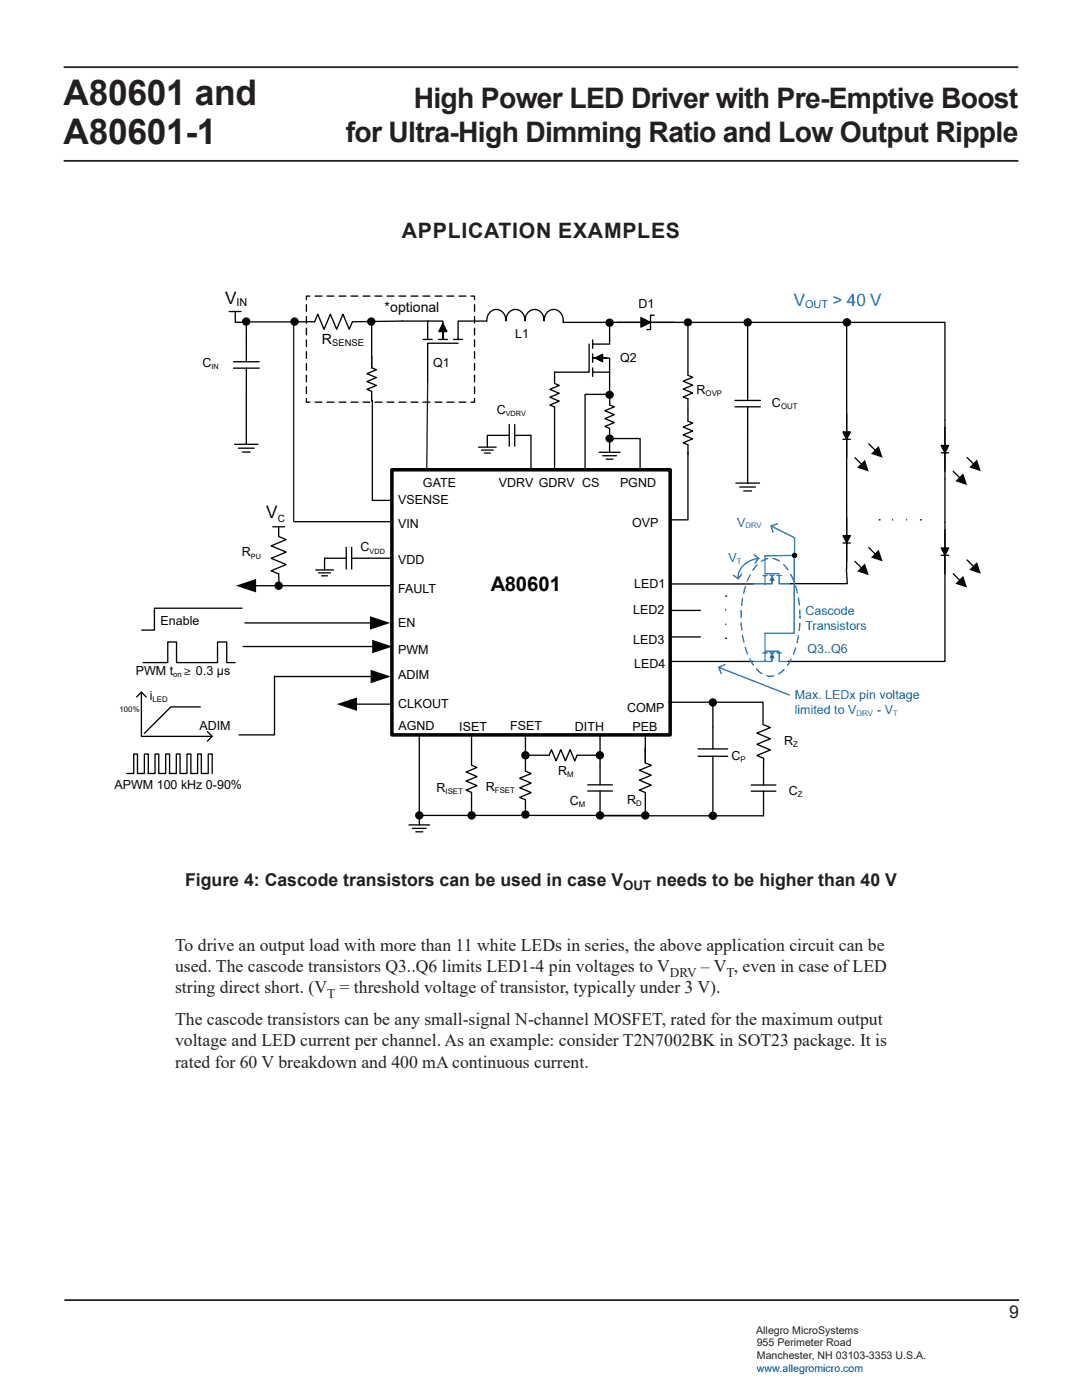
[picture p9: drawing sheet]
<svg xmlns="http://www.w3.org/2000/svg" width="216mm" height="279mm" viewBox="0 0 216 279" stroke-linecap="round" stroke-linejoin="round" font-family="sans-serif">
<path d="M12.7 13.4h190.5M12.7 32.1h190.5M12.9 259.5h190.5" fill="none" stroke="#231f20" stroke-width=".35"/>
<g fill="none" stroke="#040503" stroke-width=".26">
<path d="M80.3 64.1h5v3.6M84.4 67.7h1.8M85.3 64.1h3.1v3.6v-3M87.5 67.7h1.8M90.5 67.7h1.8M91.4 68.5h-6.1v7.7M97.1 64.1h-5.7v3.6M146.7 79.9h5M149.2 76.1v3.8M137.3 90.3v13.4M146.7 81.2h5M146.8 96.4h4.7"/>
<path d="M147.6 97.2h3.2M148.4 98h1.6M149.2 81.2v15.2M55.6 107.1l1.5 .6-3 1.2 3 1.3-3 1.2 3 1.3-3 1.2 1.5 .6"/>
</g>
<path d="M88.4 64.6l.8 1.6h-1.6z" fill="#040503"/>
<path d="M88.4 64.6l.8 1.6h-1.6zM54.8 135h19.5" fill="none" stroke="#040503" stroke-width=".26"/>
<path d="M74 133.7l4 1.3-4 1.4z" fill="#040503"/>
<path d="M168.2 87.7h1.5M168.9 81.1v11.7M170.6 91.3l1.4 1.4M173.4 88.6l1.4 1.4M133.9 116.5h16.4M133.9 132h16.4" fill="none" stroke="#040503" stroke-width=".26"/>
<g fill="#040503">
<path d="M171 93.3l1.6-1.5 .8 2.3z"/>
<path d="M173.8 90.6l1.5-1.6 .8 2.3z"/>
<path d="M168.2 86.2h1.5l-.8 1.5z" fill-rule="evenodd"/>
</g>
<path d="M168.2 86.2h1.5l-.8 1.5zM187.8 90.4h1.5M188.6 83.8v11.7M190.2 94l1.4 1.4M193 91.3l1.4 1.4" fill="none" stroke="#040503" stroke-width=".26"/>
<g fill="#040503">
<path d="M190.6 96l1.6-1.5 .8 2.3z"/>
<path d="M187.8 88.9h1.5l-.7 1.5z" fill-rule="evenodd"/>
</g>
<path d="M193.4 93.3l1.5-1.6 .8 2.3z" fill="#040503"/>
<path d="M187.8 88.9h1.5l-.7 1.5zM168.2 108.4h1.5M168.9 101.7v11.8M170.6 112l1.4 1.4M173.4 109.3l1.4 1.4" fill="none" stroke="#040503" stroke-width=".26"/>
<g fill="#040503">
<path d="M171 114l1.6-1.5 .8 2.3z"/>
<path d="M173.8 111.3l1.5-1.6 .8 2.3z"/>
<path d="M168.2 106.9h1.5l-.8 1.5z" fill-rule="evenodd"/>
</g>
<path d="M168.2 106.9h1.5l-.8 1.5zM187.8 110.8h1.5M188.6 104.2v11.8M190.2 114.5l1.4 1.4M193 111.8l1.4 1.4" fill="none" stroke="#040503" stroke-width=".26"/>
<g fill="#040503">
<path d="M190.6 116.5l1.6-1.6 .8 2.4z"/>
<path d="M187.8 109.4h1.5l-.7 1.4z" fill-rule="evenodd"/>
</g>
<path d="M193.4 113.7l1.5-1.5 .8 2.3z" fill="#040503"/>
<path d="M50.8 116.9h27.2M187.8 109.4h1.5l-.7 1.4z" fill="none" stroke="#040503" stroke-width=".26"/>
<path d="M168.9 92.8v8.9M188.6 95.5v8.7" fill="none" stroke="#040503" stroke-width=".26" stroke-dasharray="11559.5 11559.5"/>
<path d="M47.1 116.9l4-1.4v2.7z" fill="#040503"/>
<path d="M45.7 62.2h2.4M46.6 72.2h5.1M46.6 73.5h5.1M49.2 68.4v3.8M49.2 73.5l-.1 15.2M121.2 64.3h15.3M46.8 88.7h4.7M47.6 89.4h3.1M48.4 90.2h1.5M54.4 105.1h2.4M55.6 105.1v2M55.6 114.5l.1 2.4" fill="none" stroke="#040503" stroke-width=".26"/>
<path d="M127.9 63.4l1.9 .9-1.9 1z" fill-rule="evenodd" fill="#040503"/>
<path d="M127.9 63.4l1.9 .9-1.9 1zM130.5 62.9h-.7v2.9h-.7" fill="none" stroke="#040503" stroke-width=".26"/>
<circle cx="55.6" cy="116.9" r=".71" fill="#040503"/>
<g fill="none" stroke="#040503" stroke-width=".26">
<path d="M136.5 64.3h52.1v19.5M149.2 64.9v11.2M168.9 64.3v16.8M58.7 104.1h19.5"/>
<circle cx="55.6" cy="116.9" r=".71"/>
</g>
<circle cx="137.3" cy="64.3" r=".69" fill="#040503"/>
<circle cx="137.3" cy="64.3" r=".69" fill="none" stroke="#040503" stroke-width=".26"/>
<circle cx="149.2" cy="64.3" r=".71" fill="#040503"/>
<circle cx="149.2" cy="64.3" r=".71" fill="none" stroke="#040503" stroke-width=".26"/>
<circle cx="121.6" cy="64.4" r=".71" fill="#040503"/>
<circle cx="121.6" cy="64.4" r=".71" fill="none" stroke="#040503" stroke-width=".26"/>
<circle cx="49.1" cy="64.2" r=".71" fill="#040503"/>
<g fill="none" stroke="#040503" stroke-width=".26">
<path d="M58.4 64.2h-9.2v4.2"/>
<circle cx="49.1" cy="64.2" r=".71"/>
</g>
<circle cx="169" cy="64.3" r=".71" fill="#040503"/>
<circle cx="169" cy="64.3" r=".71" fill="none" stroke="#040503" stroke-width=".26"/>
<circle cx="58.8" cy="64.2" r=".71" fill="#040503"/>
<g fill="none" stroke="#040503" stroke-width=".26">
<path d="M62.8 64.2l.6-1.5 1.3 3 1.2-3 1.3 3 1.2-3 1.3 3 .6-1.5M74.3 79.9v20h3.9"/>
<circle cx="58.8" cy="64.2" r=".71"/>
</g>
<circle cx="74.1" cy="64.2" r=".71" fill="#040503"/>
<g fill="none" stroke="#040503" stroke-width=".26">
<path d="M61.8 59.1h-.7v.7M94 59.1h.7v.7M46.9 62.3v2h1.5M59.5 64.2h3.3M61.1 79.6v.7h.7M74.2 64.9v8.5M80.3 64.1l-10 .1M94.7 79.6v.7h-.7M97.1 64a1.94 1.94 0 0 1 1.9-2.2 1.94 1.94 0 0 1 1.9 2.2 1.94 1.94 0 0 1 2-2.2 1.94 1.94 0 0 1 1.9 2.2 1.94 1.94 0 0 1 1.9-2.2 1.94 1.94 0 0 1 1.9 2.2 1.94 1.94 0 0 1 1.9-2.2 1.94 1.94 0 0 1 1.9 2.2M117.6 68.7v5.6h-6.9M118.3 74.3h3.3v4.6M118.3 67.8v1.7"/>
<path d="M118.3 70.6v1.7M118.3 73.4v1.7M118.3 71.5h2.8M118.3 71.5h3.3v2.8M121.6 64v4.7h-3.3"/>
<circle cx="74.1" cy="64.2" r=".71"/>
</g>
<path d="M93 59.1h-30.6M62.9 80.3h30.6" fill="none" stroke="#040503" stroke-width=".26" stroke-dasharray="1.4 1"/>
<path d="M61.1 60.8v18.3M94.7 78.5v-18.2" fill="none" stroke="#040503" stroke-width=".26" stroke-dasharray="1.3 1"/>
<path d="M118.7 71.5l1.5-.8v1.5z" fill="#040503"/>
<path d="M74.2 71.1v2.3l.9 .4-1.9 .8 1.9 .8-1.9 .7 1.9 .8-1.9 .8 1 .4v1.9M110.7 74.3v2.2l.9 .4-1.9 .8 1.9 .8-1.9 .8 1.9 .8-1.9 .7 1 .4v2.1M118.7 71.5l1.5-.8v1.5zM121.7 78.6v2.2M121.8 78.7h-5.1v14.7M110.7 83.4v10.4M119.6 90.3h4.1M120.3 91h2.7M121 91.6h1.3M121.6 85.6v4.7" fill="none" stroke="#040503" stroke-width=".26"/>
<path d="M85.3 76.2l-.1 17.6" fill="none" stroke="#123217" stroke-width=".26"/>
<circle cx="121.7" cy="78.8" r=".69" fill="#040503"/>
<g fill="none" stroke="#040503" stroke-width=".26">
<path d="M112.4 64.3h8.8M95.5 89.2h3.5M96.1 89.8h2.3M96.7 90.4h1.1M97.2 86.9v2.3M97.3 86.9h4.3M101.6 84.7v4.3M102.7 84.7v4.3M102.7 86.9h3.2v6.5M121.8 87.5h5.9v5.9M63 113.7h3.5M63.6 114.3h2.3"/>
<path d="M64.2 114.9h1.2M69.1 111.4h-4.3v2.3M69.1 109.2v4.4M70.2 109.2v4.4M70.2 111.4h8"/>
<circle cx="121.7" cy="78.8" r=".69"/>
</g>
<path d="M58.6 64.9v39.1" fill="none" stroke="#123217" stroke-width=".26"/>
<circle cx="121.7" cy="87.5" r=".69" fill="#040503"/>
<g fill="none" stroke="#040503" stroke-width=".26">
<path d="M144.8 119h.1M175.4 103.7h.1M183.7 103.7h.1M48.5 129h26.1M54.8 134.9v11.8h-7.1M133.9 121.8h5.8M133.9 127.1h5.8M144.8 127.4h.1"/>
<circle cx="121.7" cy="87.5" r=".69"/>
</g>
<path d="M144.8 124.6v-4.2" fill="none" stroke="#040503" stroke-width=".26" stroke-dasharray="0 2.8"/>
<path d="M180.9 103.7h-4.1" fill="none" stroke="#040503" stroke-width=".26" stroke-dasharray="0 2.7"/>
<path d="M78.2 93.8h55.5v52.9h-55.5z" fill="none" stroke="#040503" stroke-width=".71"/>
<path d="M74.3 127.7l4 1.3-4 1.4z" fill="#040503"/>
<path d="M28.5 132.2h5v-4.1h1.7v4.1h8.2v-4.1h1.8v4.1h1.7M48.9 124.3h25.3" fill="none" stroke="#040503" stroke-width=".26"/>
<path d="M73.8 123l4.1 1.3-4.1 1.4z" fill="#040503"/>
<path d="M133.6 103.7h3.7M27.3 139.1l.9-1 1 1M28.2 138.1v8.9h14.1M48.3 121.4h-17.5v4.4h-2.5M25.3 154.4h1.4v-3.9h.7v3.9h1.4v-3.9h.8v3.9M29.5 154.4h1.4v-3.9h.8v3.9h1.4v-3.9h.7v3.9M33.8 154.4h1.4v-3.9h.7v3.9h1.4v-3.9h.8v3.9M38 154.4h1.4v-3.9h.8v3.9h1.4v-3.9h.7v3.9M40 141.1h-5.9l-5.3 5.3M41.4 146l.9 1-.9 .9" fill="none" stroke="#040503" stroke-width=".26"/>
<path d="M152.2 114.8h.9M152.6 114.8v1.7h-2.3M152.6 110.9v3.6h2.9M153.6 114.8h.9M154.1 116.2v-1.4v1.7h-1.5M155 114.8h.9M155.5 114.8v1.7h2.3" fill="none" stroke="#1070b9" stroke-width=".26"/>
<path d="M154.1 115.1l.3 .7h-.7z" fill="#040503"/>
<path d="M154.1 115.1l.3 .7h-.7zM152.2 130.3h.9M152.6 130.3v1.7h-2.3M152.6 126.4v3.6h2.9M153.6 130.3h.9M154.1 131.7v-1.4v1.7h-1.5M155 130.3h.9M155.5 130.3v1.7h2.3" fill="none" stroke="#1070b9" stroke-width=".26"/>
<path d="M168.9 113.5l.2 3h-11.3" fill="none" stroke="#040503" stroke-width=".26"/>
<path d="M154.1 130.6l.3 .7h-.7z" fill="#040503"/>
<path d="M152.6 110.9l5.9-.1v15.6h-5.9M153.8 105l4.7 2.3v3.5M155.1 104.5l-1.3 .5 .5 1.2M154.1 130.6l.3 .7h-.7z" fill="none" stroke="#1070b9" stroke-width=".26"/>
<path d="M188.6 116.1v15.9h-31.3" fill="none" stroke="#040503" stroke-width=".26"/>
<circle cx="158.5" cy="110.8" r=".41" fill="#040503"/>
<g fill="none" stroke="#040503" stroke-width=".26">
<path d="M137.3 64.5v10.4l.9 .4-1.9 .8 1.9 .8-1.9 .7 1.9 .8-1.9 .8 1 .4v4.5l.9 .3-1.9 .8 1.9 .8-1.9 .8 1.9 .8-1.9 .8 1 .4v1.9M70.9 140.5h6.9M133.4 140.1h18.9v4.5M139.3 149.5h5.9M139.3 150.9h5.9M142.2 140.2v9.3M142.2 150.9v11.9M149.9 156.7h4.9M149.9 157.9h4.9M152.4 157.9v4.9h-33.3M152.4 144.6l1.3 .6-2.7 1.1 2.7 1.1-2.7 1.1 2.7 1.2-2.7 1.1 1.4 .5v5.4M83.7 162.7h45.1"/>
<circle cx="158.5" cy="110.8" r=".41"/>
</g>
<path d="M148 114.6l-.7 .9-1-.7M150.4 110.7l1 .7-.7 1M151.4 111.4a4.1 4.1 0 0 0-4.1 4.1M144.6 132.6l-1.2 .6 .5 1.2" fill="none" stroke="#1070b9" stroke-width=".26"/>
<path d="M151.5 112.4a3.4 3.4 0 0 1 5.2 .6 16.3 16.3 0 0 1 2.9 10.2 16.3 16.3 0 0 1-2.9 10.1 3.6 3.6 0 0 1-5.9 0 16.3 16.3 0 0 1-2.9-10.1 16.3 16.3 0 0 1 2.9-10.2z" fill="none" stroke="#1070b9" stroke-width=".26" stroke-dasharray="1.4 1.1"/>
<path d="M143.4 133.2l14.1 5.5" fill="none" stroke="#1070b9" stroke-width=".26" stroke-dasharray="11559.5 11559.5"/>
<path d="M67.2 140.5l4-1.3v2.7z" fill="#040503"/>
<path d="M83.7 146.7v15.4M94.1 146.7v6l1.1 .5-2.2 .9 2.2 .9-2.2 .9 2.2 .9-2.2 .9 1.1 .4" fill="none" stroke="#040503" stroke-width=".26"/>
<circle cx="83.7" cy="162.7" r=".71" fill="#040503"/>
<g fill="none" stroke="#040503" stroke-width=".26">
<path d="M104.8 146.7v7.2l1.2 .5-2.3 .9 2.3 1-2.3 .9 2.3 1-2.3 .9 1.1 .5v2.7"/>
<circle cx="83.7" cy="162.7" r=".71"/>
</g>
<circle cx="104.8" cy="162.6" r=".71" fill="#040503"/>
<g fill="none" stroke="#040503" stroke-width=".26">
<path d="M94.1 158.1v4.6M81.6 164.6h4.1M82.3 165.3h2.7M83 166h1.4M83.7 161.9v2.7"/>
<circle cx="104.8" cy="162.6" r=".71"/>
</g>
<circle cx="94.1" cy="162.7" r=".71" fill="#040503"/>
<circle cx="94.1" cy="162.7" r=".71" fill="none" stroke="#040503" stroke-width=".26"/>
<circle cx="119.7" cy="162.7" r=".71" fill="#040503"/>
<g fill="none" stroke="#040503" stroke-width=".26">
<path d="M105.1 150.7h4.5l.4-1.1 1 2.2 .9-2.2 .9 2.2 1-2.2 .9 2.2 .5-1.1h4.5M117.3 156.6h4.9M117.3 157.9h4.9M119.7 146.6v10M119.7 157.9v4.9M128.7 149.2l.1 3M128.8 152.2l1.2 .5-2.4 1 2.4 1-2.4 1 2.4 1-2.4 1 1.2 .5M128.8 146.5v5.7"/>
<circle cx="119.7" cy="162.7" r=".71"/>
</g>
<circle cx="104.8" cy="150.7" r=".71" fill="#040503"/>
<circle cx="104.8" cy="150.7" r=".71" fill="none" stroke="#040503" stroke-width=".26"/>
<circle cx="119.7" cy="150.7" r=".71" fill="#040503"/>
<circle cx="119.7" cy="150.7" r=".71" fill="none" stroke="#040503" stroke-width=".26"/>
<circle cx="128.8" cy="162.7" r=".71" fill="#040503"/>
<g fill="none" stroke="#040503" stroke-width=".26">
<path d="M112.4 64.1v.2M128.8 158.2v4"/>
<circle cx="128.8" cy="162.7" r=".71"/>
</g>
<circle cx="142.2" cy="162.8" r=".71" fill="#040503"/>
<circle cx="142.2" cy="162.8" r=".71" fill="none" stroke="#040503" stroke-width=".26"/>
<circle cx="142.2" cy="140.2" r=".71" fill="#040503"/>
<g fill="none" stroke="#040503" stroke-width=".26">
<path d="M121.6 80.8l1 .4-1.9 .8 1.9 .8-1.9 .7 1.9 .8-1.9 .8 .9 .4"/>
<circle cx="142.2" cy="140.2" r=".71"/>
</g>
<g font-size="7.1" fill="#231f20">
<text x="12.7" y="20.9">A80601 and</text>
<text x="12.7" y="28.7">A80601-1</text>
</g>
<g font-size="5.6" fill="#231f20">
<text x="82.6" y="21.5">High Power LED Driver with Pre-Emptive Boost</text>
<text x="69" y="28.3">for Ultra-High Dimming Ratio and Low Output Ripple</text>
</g>
<text font-size="4.2" fill="#231f20" x="80.2" y="47.5">APPLICATION EXAMPLES</text>
<text font-size="4" fill="#040503" x="97.9" y="117.9">A80601</text>
<g font-size="3.5" fill="#231f20">
<text x="36.9" y="176.8">Figure 4: Cascode transistors can be used in case V</text>
<text x="130.9" y="176.8">needs to be higher than 40 V</text>
<text x="34.9" y="189.8">To drive an output load with more than 11 white LEDs in series, the above application circuit can be</text>
<text x="34.9" y="194">used. The cascode transistors Q3..Q6 limits LED1-4 pin voltages to V</text>
<text x="139.9" y="194">– V , even in case of LED</text>
<text x="34.9" y="198.2">string direct short. (V = threshold voltage of transistor, typically under 3 V).</text>
<text x="34.9" y="204.6">The cascode transistors can be any small-signal N-channel MOSFET, rated for the maximum output</text>
<text x="34.9" y="208.8">voltage and LED current per channel. As an example: consider T2N7002BK in SOT23 package. It is</text>
<text x="34.9" y="213.1">rated for 60 V breakdown and 400 mA continuous current.</text>
<text x="201.4" y="263.1">9</text>
</g>
<g font-size="3.4" fill="#040503">
<text x="45" y="60.6">V</text>
<text x="53.1" y="103.4">V</text>
</g>
<g font-size="3.4" fill="#1070b9">
<text x="158.4" y="61">V</text>
<text x="166.1" y="61">&gt; 40 V</text>
</g>
<g font-size="2.8" fill="#040503">
<text x="76.7" y="62.3">*optional</text>
<text x="64.2" y="68.7">R</text>
</g>
<g font-size="2.6" fill="#231f20">
<text x="124.4" y="177.7">OUT</text>
<text x="133.7" y="194.9">DRV</text>
<text x="145" y="194.9">T</text>
<text x="65.3" y="199.1">T</text>
</g>
<g font-size="2.5" fill="#040503">
<text x="127.4" y="61.5">D1</text>
<text x="102.8" y="67.4">L1</text>
<text x="40.4" y="73.2">C</text>
<text x="86.4" y="73.2">Q1</text>
<text x="123.7" y="72.2">Q2</text>
<text x="99.1" y="82.5">C</text>
<text x="139" y="78.7">R</text>
<text x="154" y="81.3">C</text>
<text x="79.4" y="100.7">VSENSE</text>
<text x="84.4" y="97.1">GATE</text>
<text x="99.6" y="97.1">VDRV GDRV CS</text>
<text x="123.7" y="97.1">PGND</text>
<text x="79.4" y="105.4">VIN</text>
<text x="126.2" y="105.1">OVP</text>
<text x="48.3" y="111">R</text>
<text x="72" y="110.1">C</text>
<text x="79.4" y="112.6">VDD</text>
<text x="79.4" y="118.3">FAULT</text>
<text x="126.5" y="117.3">LED1</text>
<text x="32" y="124.8">Enable</text>
<text x="79.4" y="125.1">EN</text>
<text x="126.3" y="122.5">LED2</text>
<text x="79.4" y="130.5">PWM</text>
<text x="126.3" y="128.5">LED3</text>
<text x="27.1" y="134.8">PWM t</text>
<text x="36.7" y="134.8">≥ 0.3 µs</text>
<text x="79.4" y="135.4">ADIM</text>
<text x="126.5" y="133.3">LED4</text>
<text x="29.9" y="139.8">i</text>
<text x="79.4" y="141.4">CLKOUT</text>
<text x="125.1" y="142.2">COMP</text>
<text x="39.8" y="145.6">ADIM</text>
<text x="79.5" y="145.7">AGND</text>
<text x="91.6" y="145.9">ISET</text>
<text x="101.8" y="145.7">FSET</text>
<text x="114.7" y="145.8">DITH</text>
<text x="126.2" y="145.9">PEB</text>
<text x="156.5" y="148.8">R</text>
<text x="111.4" y="154.6">R</text>
<text x="146" y="151.7">C</text>
<text x="22.8" y="157.4">APWM 100 kHz 0-90%</text>
<text x="87.1" y="158.1">R</text>
<text x="97" y="157.8">R</text>
<text x="113.7" y="160.7">C</text>
<text x="125.1" y="160.5">R</text>
<text x="157.4" y="158.6">C</text>
</g>
<g font-size="2.5" fill="#1070b9">
<text x="147.1" y="105.1">V</text>
<text x="145.4" y="112.2">V</text>
<text x="160.7" y="122.8">Cascode</text>
<text x="160.7" y="125.8">Transistors</text>
<text x="161.1" y="130.3">Q3..Q6</text>
<text x="158.6" y="139.5">Max. LEDx pin voltage</text>
<text x="158.6" y="142.5">limited to V</text>
<text x="175" y="142.5">- V</text>
</g>
<text font-size="2.2" fill="#040503" x="47.2" y="61.1">IN</text>
<text font-size="2.2" fill="#1070b9" x="160.6" y="61.5">OUT</text>
<g font-size="2.1" fill="#231f20">
<text x="150.9" y="266.2">Allegro MicroSystems</text>
<text x="151" y="268.7">955 Perimeter Road</text>
<text x="151" y="271.2">Manchester, NH 03103-3353 U.S.A.</text>
</g>
<text font-size="2.1" fill="#00f" x="151" y="273.8">www.allegromicro.com</text>
<text font-size="2" fill="#040503" x="55.4" y="104.2">C</text>
<text font-size="1.9" fill="#040503" x="66.3" y="69.1">SENSE</text>
<g font-size="1.6" fill="#040503">
<text x="140.8" y="79.1">OVP</text>
<text x="155.8" y="81.6">OUT</text>
<text x="34.6" y="135.1">on</text>
<text x="23.8" y="142.2">100%</text>
<text x="30.4" y="140.1">LED</text>
<text x="158.3" y="149.1">Z</text>
<text x="113.2" y="155">M</text>
<text x="147.8" y="152">P</text>
<text x="88.9" y="158.4">ISET</text>
<text x="98.8" y="158.2">FSET</text>
<text x="115.5" y="161.1">M</text>
<text x="126.9" y="160.8">D</text>
<text x="159.2" y="159">Z</text>
</g>
<g font-size="1.6" fill="#1070b9">
<text x="148.8" y="105.5">DRV</text>
<text x="147" y="112.5">T</text>
<text x="170.9" y="142.8">DRV</text>
<text x="178.2" y="142.8">T</text>
</g>
<g font-size="1.5" fill="#040503">
<text x="42.2" y="73.7">IN</text>
<text x="100.9" y="83">VDRV</text>
<text x="50.1" y="111.5">PU</text>
<text x="73.8" y="110.5">VDD</text>
</g>
</svg>
